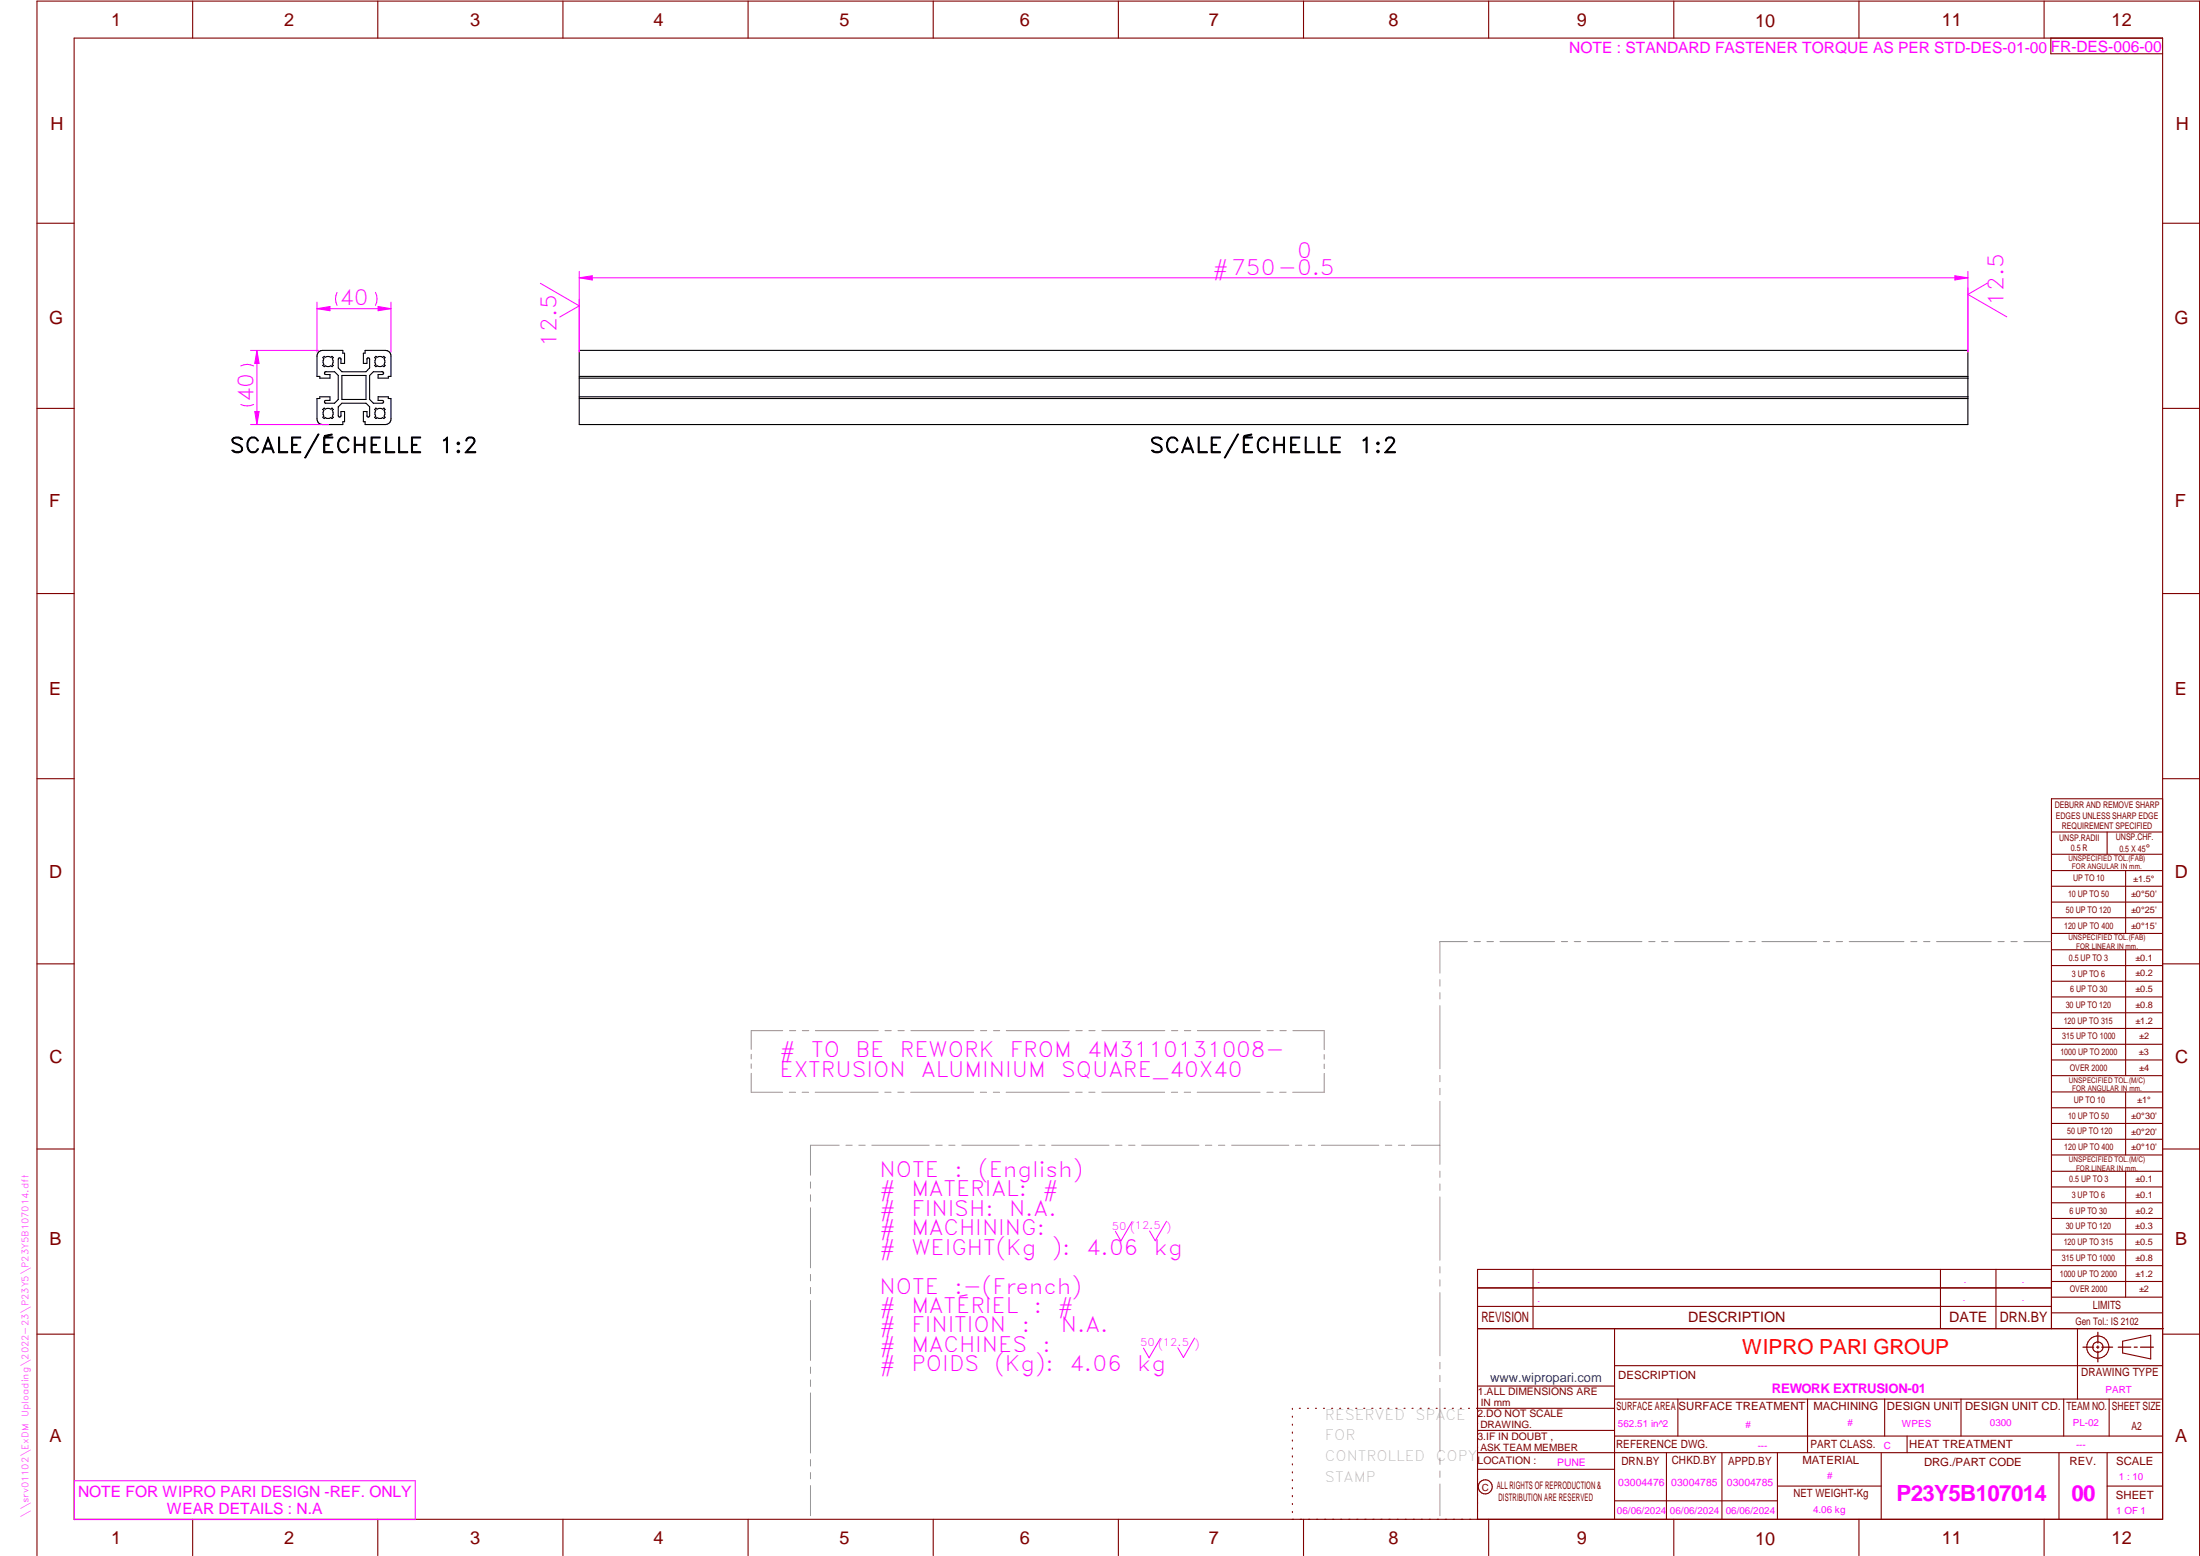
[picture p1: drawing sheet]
<svg xmlns="http://www.w3.org/2000/svg" width="594mm" height="420mm" viewBox="0 0 594 420" stroke-linecap="round" stroke-linejoin="round" font-family="sans-serif">
<g fill="none" stroke="#800000" stroke-width=".3">
<path d="M20 10.3h564v400h-564zM52 .3v10M102 .3v10M152 .3v10M202 .3v10M252 .3v10M302 .3v10M352 .3v10M402 .3v10M452 .3v10M502 .3v10M552 .3v10"/>
<path d="M553.8 10.3v4.2h30.2M10 60.3h10M584 60.3h10M10 110.3h10M584 110.3h10M10 160.3h10M584 160.3h10M10 210.3h10M584 215.7h-30v143.1M584 210.3h10M554 224.7h30M554 230.7h30"/>
<path d="M554 235.1h30M554 239.3h30M569 224.7v6M574 235.1v17M554 243.6h30M554 247.8h30M554 252.1h30M554 256.5h30M574 256.5v33.9M10 260.3h10M554 260.7h30M554 265h30"/>
<path d="M554 269.2h30M554 273.5h30M554 277.7h30M584 260.3h10M554 282h30M554 286.2h30M554 290.4h30M554 294.9h30M554 299.1h30M574 294.9v17M10 310.3h10M554 303.4h30"/>
<path d="M554 307.6h30M554 311.9h30M554 316.3h30M574 316.3v34M584 310.3h10M554 320.5h30M554 324.8h30M554 329h30M554 333.2h30M554 337.5h30M399 358.8h185.2M399 352.8h155"/>
<path d="M399 347.8h155M414 342.8v16M436 358.8v51.5M524 342.8v16M539 342.8v16M554 341.8h30M554 346h30M554 350.3h30M554 354.5h30M554 342.8h-155v67.5M561 358.8v19M10 360.3h10"/>
<path d="M399 374.3h37M436 377.8h148M453.1 377.8v10M488.1 377.8v14.5M508.9 377.8v10M529.5 377.8v10M557.3 377.8v10M569.5 377.8v10M573.2 362.2l7.6-1.6v6.3l-7.6-1.6zM584 368.8h-148M584 360.3h10M349 380.3v.3"/>
<path d="M349 382.4v.3M349 384.6v.3M349 386.7v.3M349 388.8v.3M349 391v.3M349 393.1v.3M349 395.3v.3M349 397.4v.3M349 399.5v.3M350.9 380.3h.2M353.1 380.3h.2M355.2 380.3h.3"/>
<path d="M357.4 380.3h.3M359.6 380.3h.3M361.7 380.3h.3M363.9 380.3h.3M366.1 380.3h.3M368.3 380.3h.2M370.4 380.3h.3M372.6 380.3h.3M374.8 380.3h.3M376.9 380.3h.4M379.1 380.3h.3M381.3 380.3h.3"/>
<path d="M383.4 380.3h.4M385.6 380.3h.3M387.8 380.3h.3M390 380.3h.3M392.2 380.3h.3M394.3 380.3h.3M396.5 380.3h.3M398.7 380.3h37.3M399 396.7h37M399 392.3h185M399 386.2h37M436 387.8h148"/>
<path d="M450 392.3v18M465 392.3v18M480 392.3v18M508 392.3v18M515 387.8v4.5M556 392.3v18M569 392.3v18M52 410.3v9.7M102 410.3v9.7M152 410.3v9.7M202 410.3v9.7M252 410.3v9.7"/>
<path d="M302 410.3v9.7M349 401.7v.3M349 403.8v.4M349 406v.3M349 408.1v.3M352 410.3v9.7M402 410.3v9.7M436 405.3h44M452 410.3v9.7M480 401.3h28M502 410.3v9.7M552 410.3v9.7"/>
<path d="M569 401.3h15M10 420v-419.7h584v419.7"/>
<circle cx="566.5" cy="363.7" r="1.39"/>
<circle cx="566.5" cy="363.8" r="3"/>
<circle cx="401.1" cy="401.5" r="1.9"/>
</g>
<path d="M156.4 75l3.5-.5v1.1zM156.4 73.3v21.8M531.4 73.3v21.8M305.7 329.9l-3 5.2-1.5-2.6M315 329.8l-3.1 5.2-1.5-2.6M313.3 361.4l-3 5.2-1.5-2.6M322.6 361.3l-3 5.3-1.6-2.7M20.1 399.8h92v10.5h-92z" fill="none" stroke="#f0f" stroke-width=".27"/>
<g fill="none" stroke="#949494" stroke-width=".27">
<path d="M396.2 254.3h-7.4v8.5M398.1 254.3h1.6M401.5 254.3h1.8M405 254.3h14.8M421.6 254.3h1.7M425.1 254.3h1.7M428.6 254.3h14.8M445.2 254.3h1.7M448.7 254.3h1.7M452.2 254.3h14.8M468.8 254.3h1.7M472.3 254.3h1.7"/>
<path d="M475.8 254.3h14.8M492.4 254.3h1.7M495.8 254.3h1.8M499.4 254.3h14.7M516 254.3h1.6M519.4 254.3h1.8M522.9 254.3h14.8M539.5 254.3h1.7M543 254.3h1.7M546.5 254.3h7.4M211.4 278.3h-8.5v5.1M213.2 278.3h1.7"/>
<path d="M216.7 278.3h1.7M220.2 278.3h17M239 278.3h1.7M242.5 278.3h1.7M246 278.3h17M264.7 278.3h1.7M268.3 278.3h1.7M271.7 278.3h17M290.5 278.3h1.8M294 278.3h1.7M297.6 278.3h16.9M316.4 278.3h1.6"/>
<path d="M319.8 278.3h1.8M323.3 278.3h17M342.1 278.3h1.7M345.6 278.3h1.7M349.1 278.3h8.5v5.1M388.8 264.5v1.8M388.8 268.1v1.6M388.8 271.6v17M202.9 289.8v5.1h8.4M202.9 284.7v1.3M202.9 287.3v1.2M213.1 294.9h1.7"/>
<path d="M216.6 294.9h1.7M220.1 294.9h17M238.9 294.9h1.7M242.4 294.9h1.7M245.9 294.9h17M264.7 294.9h1.7M268.2 294.9h1.7M271.7 294.9h17M290.5 294.9h1.7M294 294.9h1.7M297.5 294.9h17M316.3 294.9h1.7"/>
<path d="M319.8 294.9h1.7M323.3 294.9h17M342.1 294.9h1.7M345.6 294.9h1.7M357.6 289.9v5h-8.5M357.6 284.7v1.3M357.6 287.3v1.2M388.8 290.4v1.7M388.8 293.9v1.7M388.8 297.4v17M218.9 319.2v1.6M226.6 309.2h-7.7v8.1"/>
<path d="M228.4 309.2h1.7M231.9 309.2h1.7M235.4 309.2h15.5M252.7 309.2h1.7M256.2 309.2h1.7M259.7 309.2h15.5M277 309.2h1.7M280.5 309.2h1.7M284 309.2h15.5M301.2 309.2h1.8M304.8 309.2h1.7M308.3 309.2h15.5"/>
<path d="M325.5 309.2h1.7M329.1 309.2h1.6M332.6 309.2h15.4M349.8 309.2h1.7M353.3 309.2h1.7M356.8 309.2h15.5M374.1 309.2h1.7M377.6 309.2h1.7M381.1 309.2h7.7M388.8 316.2v1.7M388.8 319.7v1.7M218.9 322.6v1.8"/>
<path d="M218.9 326.1v16.2M388.8 323.2v17.1M218.9 344.1v1.8M218.9 347.6v1.7M218.9 351.2v16.1M388.8 342.1v1.6M388.8 345.6v1.7M388.8 349v17.1M218.9 369.1v1.7M218.9 372.6v1.8M218.9 376.1v16.2M388.8 367.9v1.7"/>
<path d="M388.8 371.4v1.7M388.8 374.9v17M218.9 394.1v1.8M218.9 397.6v1.7M388.8 393.7v1.7M388.8 397.2v1.7M218.9 401.2v8.1M388.8 400.7v8.6"/>
</g>
<path d="M566.5 359.7v3M562.5 363.8h2.9M566.1 363.8h.7M566.5 363.4v.7M566.5 364.9v2.8M567.6 363.8h2.9M572 363.8h3.4M576.3 363.8h.8M578 363.8h3.5" fill="none" stroke="#800000" stroke-width=".34"/>
<path d="M86.2 94.9l.9-.3h5.5v.8h.4v2.7h-.9l-.1-1.3-.4-.2-.3 .4v2.4l1 1h6.5l1-1v-2.4l-.2-.4-.5 .2v1.3h-1v-2.7h.5v-.8h5.5a1.48 1.48 0 0 1 1.5 1.5v5.5h-.7v.5h-2.8v-1h1.1l.4-.2v-.3l-.4-.2h-2.4l-1 1v6.5l1 1h2.4l.4-.3v-.2l-.4-.3h-1.1v-1h2.8v.5h.7v5.5a1.46 1.46 0 0 1-1.5 1.5h-5.5v-.7h-.5v-2.8h1v1.4l.5 .1 .2-.3v-2.4l-1-1h-6.5l-1 1v2.4l.3 .3 .4-.1 .1-1.4h.9v2.8h-.4v.7h-5.5a1.48 1.48 0 0 1-1.5-1.5v-5.5h.8v-.5h2.7v1h-1.1l-.4 .3v.2l.4 .3h2.3l1-1v-6.5l-1-1h-2.3l-.4 .2v.3l.4 .2h1.1v1h-2.7v-.5h-.8v-5.5zM87.2 96.6l.3-.4 .3 .3 .5-.2 1.1 .2 .3-.3 .3 .4-.3 .3 .3 .5-.3 1 .3 .3-.3 .3-.3-.2-.5 .2-1.1-.2-.3 .2-.3-.3 .3-.3-.3-.5 .3-1zM101.2 96.6l.3-.4 .3 .3 1.1-.2 .5 .2 .3-.3 .3 .4-.3 .3 .2 1-.2 .5 .3 .3-.3 .3-.3-.2-1.1 .2-.5-.2-.3 .2-.3-.3 .3-.3-.2-1 .2-.5zM87.2 110.6l.3-.4 .3 .3 .5-.2 1.1 .2 .3-.3 .3 .4-.3 .2 .3 .5-.3 1.1 .3 .3-.3 .3-.3-.2-1.1 .2-.5-.2-.3 .2-.3-.3 .3-.3-.3-.5 .3-1.1zM92.3 101.4h6.5v6.5h-6.5zM101.5 110.2l.3 .3 .5-.2 1.1 .2 .3-.3 .3 .4-.3 .2 .2 .5-.2 1.1 .3 .3-.3 .3-.3-.2-.5 .2-1.1-.2-.3 .2-.3-.3 .3-.3-.2-.5 .2-1.1-.3-.2zM156.4 107.6h375M156.4 107.1h375M156.4 102.1h375M156.4 101.6h375M531.4 101.6v-7h-375v20h375v-7M531.4 101.6v6" fill="none" stroke="#000" stroke-width=".3"/>
<path d="M156.4 75l3.5-.5v1.1z" fill="#f0f"/>
<path d="M527.9 74.5l3.5 .5-3.5 .6z" fill="none" stroke="#f0f" stroke-width=".27"/>
<path d="M527.9 74.5l3.5 .5-3.5 .6z" fill="#f0f"/>
<path d="M91 79a3.9 3.9 0 0 0 0 3.5M101.4 79a3.9 3.9 0 0 1 0 3.5M156.4 75h375M85.6 83.4l3.5-.6v1.1zM85.6 81.6v13.5M105.6 81.6v13.5" fill="none" stroke="#f0f" stroke-width=".27"/>
<path d="M85.6 83.4l3.5-.6v1.1z" fill="#f0f"/>
<path d="M102.1 82.8l3.5 .6-3.5 .5z" fill="none" stroke="#f0f" stroke-width=".27"/>
<path d="M102.1 82.8l3.5 .6-3.5 .5z" fill="#f0f"/>
<path d="M65 98.8a3.8 3.8 0 0 1 3.5 0M67.6 94.6h18.5M69.4 94.6l.6 3.5h-1.2zM85.6 83.4h20M65 109.2a4.1 4.1 0 0 0 3.5 0M67.6 114.6h21.2" fill="none" stroke="#f0f" stroke-width=".27"/>
<path d="M69.4 94.6l.6 3.5h-1.2z" fill="#f0f"/>
<path d="M68.8 111.1h1.2l-.6 3.5z" fill="none" stroke="#f0f" stroke-width=".27"/>
<path d="M68.8 111.1h1.2l-.6 3.5z" fill="#f0f"/>
<path d="M145.9 76.5l10.5 6.1-5.2 3M531.4 77.7v17.4M536.7 76.5l-5.3 3 10.5 6.1M69.4 94.6v20M156.4 80.8v14.3" fill="none" stroke="#f0f" stroke-width=".27"/>
<g font-size="6" fill="#f0f">
<text x="512.1" y="405.2">P23Y5B107014</text>
<text x="559.4" y="405.2">00</text>
</g>
<g font-size="5.7" fill="#f0f">
<text x="350.3" y="69.6">0</text>
<text x="327.4" y="74.2">#750-0.5</text>
<text x="91.6" y="82.5">40</text>
<text x="541" y="82.5" transform="rotate(-90 541 82.5)">12.5</text>
<text x="150.3" y="93.6" transform="rotate(-90 150.3 93.6)">12.5</text>
<text x="68.5" y="108.6" transform="rotate(-90 68.5 108.6)">40</text>
<text x="210.5" y="285.5">#</text>
<text x="219.1" y="285.5">TO</text>
<text x="231" y="285.5">BE</text>
<text x="243" y="285.5">REWORK</text>
<text x="272.6" y="285.5">FROM</text>
<text x="293.6" y="285.5">4M3110131008-</text>
<text x="210.5" y="290.7">EXTRUSION</text>
<text x="248.7" y="290.7">ALUMINIUM</text>
<text x="286.5" y="290.7">SQUARE_40X40</text>
<text x="237.5" y="317.8">NOTE</text>
<text x="257.7" y="317.8">:</text>
<text x="264.1" y="317.8">(English)</text>
<text x="237.5" y="323">#</text>
<text x="246.1" y="323">MATERIAL:</text>
<text x="281.5" y="323">#</text>
<text x="237.5" y="328.3">#</text>
<text x="246.1" y="328.3">FINISH:</text>
<text x="272.5" y="328.3">N.A.</text>
<text x="237.5" y="333.5">#</text>
<text x="246.1" y="333.5">MACHINING:</text>
<text x="237.5" y="338.8">#</text>
<text x="246.1" y="338.8">WEIGHT(Kg</text>
<text x="284" y="338.8">):</text>
<text x="293.3" y="338.8">4.06</text>
<text x="311.6" y="338.8">kg</text>
<text x="237.5" y="349.3">NOTE</text>
<text x="257.7" y="349.3">:-(French)</text>
<text x="237.5" y="354.5">#</text>
<text x="237.5" y="359.8">#</text>
<text x="246.1" y="354.5">MATÉRIEL</text>
<text x="246.1" y="359.8">FINITION</text>
<text x="275.9" y="359.8">:</text>
<text x="279.2" y="354.5">:</text>
<text x="285.6" y="354.5">#</text>
<text x="286.5" y="359.8">N.A.</text>
<text x="237.5" y="365">#</text>
<text x="246.1" y="365">MACHINES</text>
<text x="281.5" y="365">:</text>
<text x="237.5" y="370.3">#</text>
<text x="246.1" y="370.3">POIDS</text>
<text x="268.5" y="370.3">(Kg):</text>
<text x="288.8" y="370.3">4.06</text>
<text x="307.1" y="370.3">kg</text>
</g>
<g font-size="5.7">
<text x="62.1" y="122.3">SCALE/ÉCHELLE</text>
<text x="118.6" y="122.3">1:2</text>
<text x="310.4" y="122.3">SCALE/ÉCHELLE</text>
<text x="366.9" y="122.3">1:2</text>
</g>
<text font-size="5.6" fill="#f00" x="470.5" y="365.5">WIPRO PARI GROUP</text>
<g font-size="4.9" fill="#800000">
<text x="30" y="6.9">1</text>
<text x="76.7" y="6.9">2</text>
<text x="127" y="6.9">3</text>
<text x="176.5" y="6.9">4</text>
<text x="226.7" y="6.9">5</text>
<text x="275.4" y="6.9">6</text>
<text x="326.4" y="6.9">7</text>
<text x="375" y="6.9">8</text>
<text x="425.8" y="6.9">9</text>
<text x="473.9" y="7.3">10</text>
<text x="524.3" y="6.9">11</text>
<text x="570.2" y="6.9">12</text>
<text x="13.6" y="35.1">H</text>
<text x="587.6" y="35.1">H</text>
<text x="13.2" y="87.5">G</text>
<text x="587.2" y="87.5">G</text>
<text x="13.2" y="137">F</text>
<text x="587.2" y="137">F</text>
<text x="13.2" y="187.6">E</text>
<text x="587.2" y="187.6">E</text>
<text x="13.2" y="237">D</text>
<text x="587.2" y="237">D</text>
<text x="13.4" y="287.1">C</text>
<text x="587.4" y="287.1">C</text>
<text x="13.4" y="336.2">B</text>
<text x="587.4" y="336.2">B</text>
<text x="13.4" y="389.3">A</text>
<text x="587.4" y="389.3">A</text>
<text x="30" y="416.9">1</text>
<text x="76.7" y="416.9">2</text>
<text x="127" y="416.9">3</text>
<text x="176.5" y="416.9">4</text>
<text x="226.7" y="416.9">5</text>
<text x="275.4" y="416.9">6</text>
<text x="326.4" y="416.9">7</text>
<text x="375" y="416.9">8</text>
<text x="425.8" y="416.9">9</text>
<text x="473.9" y="417.3">10</text>
<text x="524.3" y="416.9">11</text>
<text x="570.2" y="416.9">12</text>
</g>
<g font-size="4.2" fill="#f0f">
<text x="423.7" y="14.3">NOTE : STANDARD FASTENER TORQUE AS PER STD-DES-01-00</text>
<text x="553.8" y="14">FR-DES-006-00</text>
<text x="21.1" y="404.3">NOTE FOR WIPRO PARI DESIGN -REF. ONLY</text>
<text x="45.1" y="408.8">WEAR DETAILS : N.A</text>
</g>
<g font-size="3.9" fill="#800000">
<text x="400" y="357.1">REVISION</text>
<text x="455.9" y="357.1">DESCRIPTION</text>
<text x="526.4" y="357.1">DATE</text>
<text x="540" y="357.1">DRN.BY</text>
</g>
<g font-size="3.9" fill="#c0c0c0">
<text x="357.8" y="383.3">RESERVED</text>
<text x="382.3" y="383.3">SPACE</text>
<text x="357.8" y="388.9">FOR</text>
<text x="357.8" y="394.5">CONTROLLED</text>
<text x="387.8" y="394.5">COPY</text>
<text x="357.8" y="400">STAMP</text>
</g>
<text font-size="3.6" fill="#f0f" x="478.5" y="376.1">REWORK EXTRUSION-01</text>
<text font-size="3.5" fill="#00f" x="402.4" y="373.3">www.wipropari.com</text>
<g font-size="3.1" fill="#800000">
<text x="565.1" y="353.5">LIMITS</text>
<text x="562" y="371.7">DRAWING TYPE</text>
<text x="437" y="372.3">DESCRIPTION</text>
<text x="436.5" y="380.8">SURFACE AREA</text>
<text x="453.3" y="380.8">SURFACE TREATMENT</text>
<text x="489.7" y="380.8">MACHINING</text>
<text x="509.5" y="380.8">DESIGN UNIT</text>
<text x="530.6" y="380.8">DESIGN UNIT CD.</text>
<text x="558" y="380.6">TEAM NO.</text>
<text x="570.3" y="380.7">SHEET SIZE</text>
<text x="575.6" y="386.1">A2</text>
<text x="436.4" y="391.1">REFERENCE DWG.</text>
<text x="437.8" y="395.5">DRN.BY</text>
<text x="451.4" y="395.4">CHKD.BY</text>
<text x="466.6" y="395.5">APPD.BY</text>
<text x="486.7" y="395.4">MATERIAL</text>
<text x="488.9" y="390.9">PART CLASS.</text>
<text x="515.6" y="390.9">HEAT TREATMENT</text>
<text x="519.6" y="395.9">DRG./PART CODE</text>
<text x="558.9" y="395.5">REV.</text>
<text x="571.4" y="395.6">SCALE</text>
<text x="484.3" y="404.2">NET WEIGHT-Kg</text>
<text x="571.4" y="404.7">SHEET</text>
</g>
<text font-size="3" fill="#800000" x="579.5" y="230.1">°</text>
<g font-size="2.8" fill="#f0f">
<text x="300.3" y="332.1">50 (12.5 )</text>
<text x="307.8" y="363.6">50 (12.5 )</text>
<text x="420.5" y="396">PUNE</text>
<text x="437" y="401.2">03004476</text>
<text x="451.3" y="401.2">03004785</text>
<text x="466.3" y="401.2">03004785</text>
</g>
<g font-size="2.8" fill="#800000">
<text x="560.4" y="357.7">Gen Tol.: IS 2102</text>
<text x="399.1" y="376.6">1.ALL DIMENSIONS ARE</text>
<text x="399" y="382.7">2.DO NOT SCALE</text>
<text x="399" y="388.7">3.IF IN DOUBT ,</text>
<text x="399" y="395.4">LOCATION :</text>
<text x="404.2" y="402">ALL RIGHTS OF REPRODUCTION &amp;</text>
<text x="404.7" y="405.4">DISTRIBUTION ARE RESERVED</text>
</g>
<g font-size="2.7" fill="#f0f">
<text x="568.6" y="376.2">PART</text>
<text x="436.9" y="385.4">562.51 in^2</text>
<text x="471.4" y="385.5">#</text>
<text x="498.9" y="385">#</text>
<text x="513.6" y="385.3">WPES</text>
<text x="537.3" y="385.1">0300</text>
<text x="559.7" y="385.1">PL-02</text>
<text x="474.6" y="391.2">---</text>
<text x="508.7" y="391.2">C</text>
<text x="560.6" y="391.1">---</text>
<text x="493.4" y="399.5">#</text>
<text x="572.1" y="399.7">1 : 10</text>
<text x="436.6" y="408.7">06/06/2024</text>
<text x="450.9" y="408.8">06/06/2024</text>
<text x="466" y="408.9">06/06/2024</text>
<text x="489.6" y="408.5">4.06 kg</text>
<text x="571.4" y="408.7">1 OF 1</text>
</g>
<g font-size="2.7" fill="#800000">
<text x="399.9" y="379.7">IN mm</text>
<text x="399.7" y="385.7">DRAWING.</text>
<text x="399.7" y="391.8">ASK TEAM MEMBER</text>
<text x="400.1" y="402.5">C</text>
</g>
<g font-size="2.5" fill="#800000">
<text x="554.9" y="218.3">DEBURR AND REMOVE SHARP</text>
<text x="555.2" y="221">EDGES UNLESS SHARP EDGE</text>
<text x="556.1" y="227.1">UNSP.RADII</text>
<text x="556.8" y="223.8">REQUIREMENT SPECIFIED</text>
<text x="571.4" y="226.9">UNSP.CHF.</text>
<text x="559.2" y="229.9">0.5 R</text>
<text x="572.3" y="230.1">0.5 X 45</text>
<text x="559.8" y="238">UP TO 10</text>
<text x="576.1" y="238.1">±1.5°</text>
<text x="558.5" y="242.2">10 UP TO 50</text>
<text x="575.5" y="242.3">±0°50'</text>
<text x="557.4" y="250.7">120 UP TO 400</text>
<text x="557.9" y="246.5">50 UP TO 120</text>
<text x="575.5" y="250.7">±0°15'</text>
<text x="575.5" y="246.5">±0°25'</text>
<text x="558.7" y="259.4">0.5 UP TO 3</text>
<text x="559.5" y="263.7">3 UP TO 6</text>
<text x="576.6" y="263.6">±0.2</text>
<text x="576.6" y="259.4">±0.1</text>
<text x="559" y="267.9">6 UP TO 30</text>
<text x="576.6" y="267.9">±0.5</text>
<text x="557.8" y="272.2">30 UP TO 120</text>
<text x="576.6" y="272.2">±0.8</text>
<text x="556.9" y="280.7">315 UP TO 1000</text>
<text x="557.3" y="276.4">120 UP TO 315</text>
<text x="576.6" y="276.4">±1.2</text>
<text x="577.7" y="280.7">±2</text>
<text x="556.4" y="284.9">1000 UP TO 2000</text>
<text x="577.6" y="284.9">±3</text>
<text x="558.9" y="289.2">OVER 2000</text>
<text x="577.7" y="289.3">±4</text>
<text x="560" y="297.9">UP TO 10</text>
<text x="577.1" y="297.9">±1°</text>
<text x="558.5" y="302.1">10 UP TO 50</text>
<text x="575.5" y="302.1">±0°30'</text>
<text x="557.4" y="310.6">120 UP TO 400</text>
<text x="558.2" y="306.3">50 UP TO 120</text>
<text x="575.5" y="310.6">±0°10'</text>
<text x="575.5" y="306.4">±0°20'</text>
<text x="558.8" y="319.2">0.5 UP TO 3</text>
<text x="559.4" y="323.4">3 UP TO 6</text>
<text x="576.6" y="319.2">±0.1</text>
<text x="576.6" y="323.5">±0.1</text>
<text x="558.9" y="327.7">6 UP TO 30</text>
<text x="576.7" y="327.7">±0.2</text>
<text x="557.8" y="332">30 UP TO 120</text>
<text x="576.6" y="332">±0.3</text>
<text x="556.8" y="340.5">315 UP TO 1000</text>
<text x="557.3" y="336.3">120 UP TO 315</text>
<text x="576.6" y="336.3">±0.5</text>
<text x="576.6" y="340.5">±0.8</text>
<text x="556.2" y="344.7">1000 UP TO 2000</text>
<text x="576.6" y="344.7">±1.2</text>
<text x="558.9" y="349">OVER 2000</text>
<text x="577.6" y="349">±2</text>
</g>
<g font-size="2.5" fill="#f0f">
<text x="415.2" y="346.4">.</text>
<text x="530.3" y="346.5">.</text>
<text x="545.9" y="346.4">.</text>
<text x="415.2" y="351.5">.</text>
<text x="530" y="351.3">.</text>
<text x="545.9" y="351.4">.</text>
</g>
<g font-size="2.4" fill="#f0f">
<text x="7.7" y="382.7" transform="rotate(-90 7.7 382.7)">Uploading\2022-23\P23Y5\P23Y5B107014.dft</text>
<text x="7.7" y="409.8" transform="rotate(-90 7.7 409.8)">\\srv01102\ExDM</text>
</g>
<g font-size="2.1" fill="#800000">
<text x="558.5" y="232.4">UNSPECIFIED TOL.(FAB)</text>
<text x="559.5" y="234.7">FOR ANGULAR IN mm.</text>
<text x="558.6" y="253.9">UNSPECIFIED TOL.(FAB)</text>
<text x="560.7" y="256.3">FOR LINEAR IN mm.</text>
<text x="558.7" y="292.3">UNSPECIFIED TOL.(M/C)</text>
<text x="559.6" y="294.7">FOR ANGULAR IN mm.</text>
<text x="558.7" y="313.7">UNSPECIFIED TOL.(M/C)</text>
<text x="560.6" y="316.1">FOR LINEAR IN mm.</text>
</g>
</svg>
